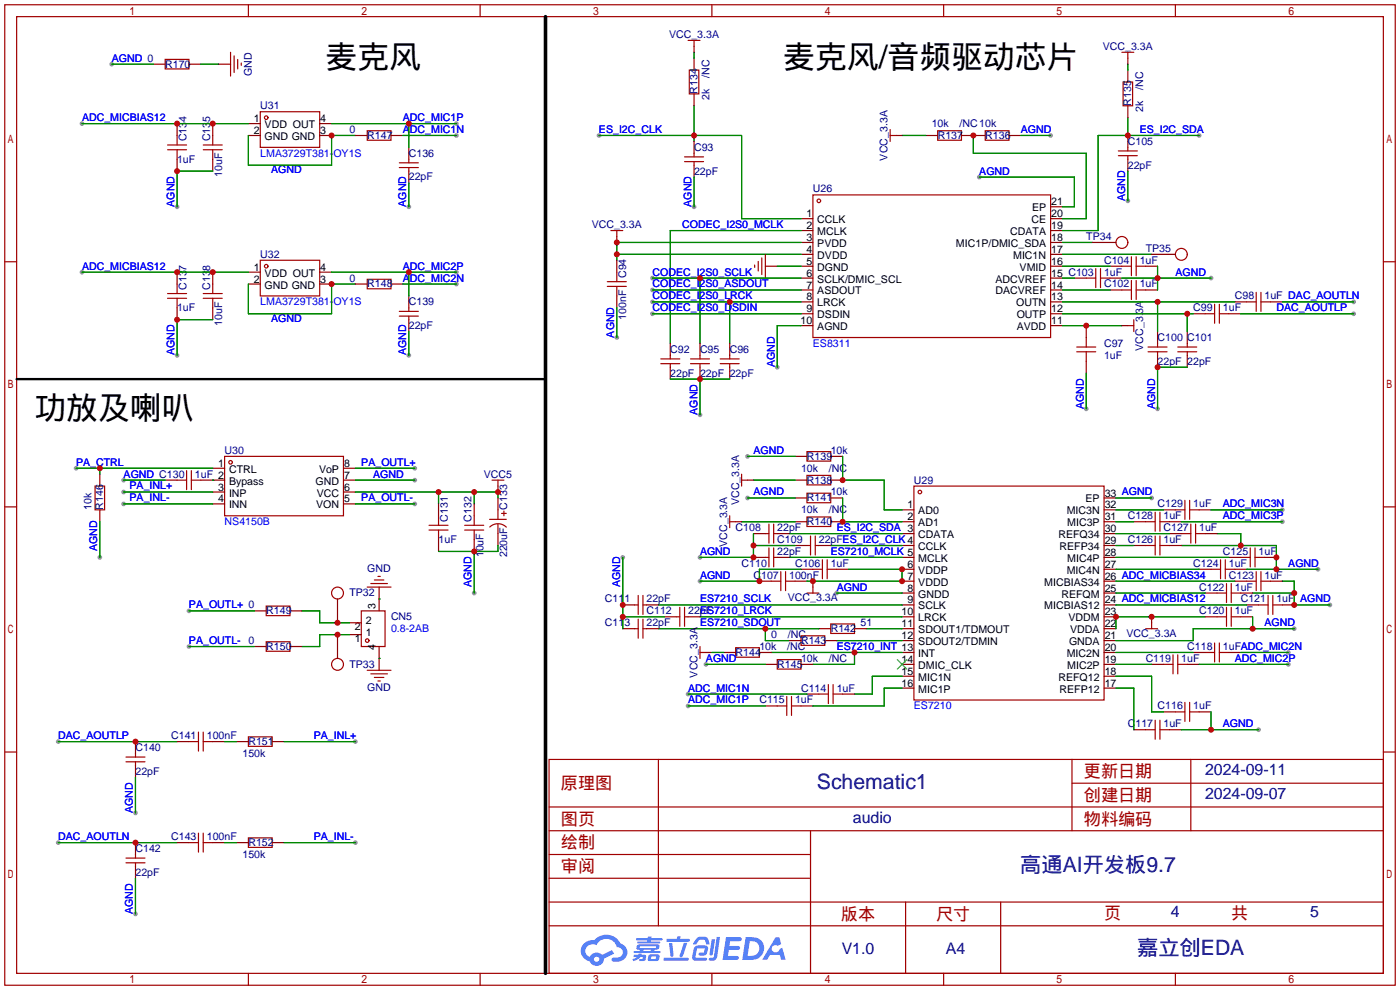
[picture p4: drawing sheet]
<svg xmlns="http://www.w3.org/2000/svg" width="299mm" height="212mm" viewBox="0 0 299 212" stroke-linecap="round" stroke-linejoin="round" font-family="sans-serif">
<g fill="#999">
<circle cx="128" cy="29" r=".51"/>
<circle cx="139.4" cy="59.4" r=".51"/>
<circle cx="139.4" cy="62" r=".51"/>
<circle cx="139.4" cy="64.5" r=".51"/>
<circle cx="139.4" cy="67.1" r=".51"/>
<circle cx="148.3" cy="44.2" r=".51"/>
<circle cx="131.8" cy="72.1" r=".51"/>
<circle cx="149.6" cy="88.6" r=".51"/>
<circle cx="166.1" cy="78.5" r=".51"/>
<circle cx="232.2" cy="87.4" r=".51"/>
<circle cx="289.3" cy="67.1" r=".51"/>
<circle cx="289.3" cy="64.5" r=".51"/>
<circle cx="247.4" cy="87.4" r=".51"/>
<circle cx="258.8" cy="59.4" r=".51"/>
<circle cx="256.3" cy="29" r=".51"/>
<circle cx="241" cy="42.9" r=".51"/>
<circle cx="209.3" cy="37.8" r=".51"/>
<circle cx="224.5" cy="29" r=".51"/>
<circle cx="159.8" cy="97.5" r=".51"/>
<circle cx="159.8" cy="106.4" r=".51"/>
<circle cx="178.8" cy="126.7" r=".51"/>
<circle cx="149.6" cy="119.1" r=".51"/>
<circle cx="149.6" cy="124.2" r=".51"/>
<circle cx="150.9" cy="142" r=".51"/>
<circle cx="133.1" cy="119.1" r=".51"/>
<circle cx="147.1" cy="148.3" r=".51"/>
<circle cx="147.1" cy="150.9" r=".51"/>
<circle cx="269" cy="156" r=".51"/>
<circle cx="275.3" cy="142" r=".51"/>
<circle cx="275.3" cy="139.4" r=".51"/>
<circle cx="276.6" cy="134.4" r=".51"/>
<circle cx="284.2" cy="129.3" r=".51"/>
<circle cx="281.7" cy="121.7" r=".51"/>
<circle cx="274.1" cy="109" r=".51"/>
<circle cx="274.1" cy="111.5" r=".51"/>
<circle cx="246.1" cy="106.4" r=".51"/>
<circle cx="16.3" cy="100.1" r=".51"/>
<circle cx="21.3" cy="119.1" r=".51"/>
<circle cx="26.4" cy="102.6" r=".51"/>
<circle cx="26.4" cy="105.2" r=".51"/>
<circle cx="26.4" cy="107.7" r=".51"/>
<circle cx="88.6" cy="102.6" r=".51"/>
<circle cx="17.5" cy="26.4" r=".51"/>
<circle cx="37.8" cy="44.2" r=".51"/>
<circle cx="97.5" cy="29" r=".51"/>
<circle cx="97.5" cy="26.4" r=".51"/>
<circle cx="87.4" cy="44.2" r=".51"/>
<circle cx="17.5" cy="58.2" r=".51"/>
<circle cx="37.8" cy="75.9" r=".51"/>
<circle cx="97.5" cy="60.7" r=".51"/>
<circle cx="97.5" cy="58.2" r=".51"/>
<circle cx="87.4" cy="75.9" r=".51"/>
<circle cx="88.6" cy="100.1" r=".51"/>
<circle cx="88.6" cy="107.7" r=".51"/>
<circle cx="40.4" cy="130.6" r=".51"/>
<circle cx="40.4" cy="138.2" r=".51"/>
<circle cx="12.4" cy="158.5" r=".51"/>
<circle cx="29" cy="173.7" r=".51"/>
<circle cx="75.9" cy="158.5" r=".51"/>
<circle cx="12.4" cy="180.1" r=".51"/>
<circle cx="29" cy="195.3" r=".51"/>
<circle cx="75.9" cy="180.1" r=".51"/>
<circle cx="101.3" cy="126.7" r=".51"/>
<circle cx="23.9" cy="13.7" r=".51"/>
</g>
<g fill="none" stroke="#a10000" stroke-width=".25">
<path d="M1 1h297.2v209.6h-297.2zM3.6 3.6h292.1v204.4h-292.1zM53.1 1v2.6M102.6 1v2.6M152.1 1v2.6M201.7 1v2.6M251.2 1v2.6M1 55.9h2.6M295.7 55.9h2.5M1 108.3h2.6M295.7 108.3h2.5M1 160.7h2.6"/>
<path d="M117.3 162.3h178.4v45.7h-178.4zM117.3 177.5h178.4M117.3 172.5h178.4M140.7 162.3v35.6M173.2 177.5v30.5M229.1 162.3v15.2M229.1 167.4h66.6M254.5 162.3v15.2M295.7 160.7h2.5M117.3 182.6h55.9M117.3 197.9h178.4M117.3 192.8h178.4"/>
<path d="M117.3 187.7h55.9M193.5 192.8v15.2M213.9 192.8v15.2M53.1 208v2.6M102.6 208v2.6M152.1 208v2.6M201.7 208v2.6M251.2 208v2.6"/>
</g>
<g fill="#5487ff">
<path d="M155.2 200.3h2.6a.48 .48 0 0 1 .7 .4 .48 .48 0 0 1-.6 .4h-1.8l-.2 1.1h1.9a.43 .43 0 0 1 .4 .4 .43 .43 0 0 1-.5 .4h-1.9l-.2 1.3h1.7a.45 .45 0 0 1 .5 .2 .45 .45 0 0 1-.1 .6h-3.3z"/>
<path d="M165.7 200.3h.9l.4 1.5-.8 .3a.84 .84 0 0 0-1.2 .3 .84 .84 0 0 0 .4 1.1 .84 .84 0 0 0 1.1-.4l.1-.2 .6-.3 .7 2.5h-1l-.2-1h-2.1l-.6 1h-1.1z"/>
<path d="M152.1 200.8h.7l-.5 3.1a.36 .36 0 0 1-.3 .3 .36 .36 0 0 1-.4-.3z"/>
<path d="M153.2 200.2h.7l-.6 4.3a1.13 1.13 0 0 1-1.8 .6l.2-.4h.7l.2-.2z"/>
<path d="M148.9 200.6l.6-.4h1a.77 .77 0 0 1 .9 .5l.3 1-.2 .2h-.5l-.3-.9-.2-.2-1 .1-.7 1-.6-.1-.1-.2z"/>
<path d="M148.4 202.4l.6-.3h1.7a.81 .81 0 0 1 .7 .5 .81 .81 0 0 1-.2 .8 .81 .81 0 0 1-.9 .8h-.7a.32 .32 0 0 1-.3-.3 .32 .32 0 0 1 .4-.3h.7l.2-.9-1.6 .1-.4 1.8 2.2 .1a.32 .32 0 0 1 .3 .4 .32 .32 0 0 1-.4 .2h-2.2l-.5-.3-.1-.5z"/>
<path d="M141.9 204.7h5a.33 .33 0 0 1 .3 .3 .33 .33 0 0 1-.3 .3h-4.9l-.2-.1z"/>
<path d="M146.1 201.5h.8l-.7 2a.98 .98 0 0 1-.7 1.1l-.3-.3z"/>
<path d="M143 201.6h.7l.3 2.5a.34 .34 0 0 1-.3 .4 .34 .34 0 0 1-.4-.3z"/>
<path d="M142.5 200.7h2.1l.3-.6h.6l-.1 .6h1.7a.32 .32 0 0 1 .4 .3 .32 .32 0 0 1-.4 .3h-4.5l-.2-.2z"/>
<path d="M135.5 204.1h.9l.1-.3h.6v.3h.8a.82 .82 0 0 1-.5 1.3h-.8v-.4l.7-.1 .1-.3a.68 .68 0 0 0-1 .4l-1.1 .4-.1-.4 .9-.5h-.7z"/>
<path d="M136 200.5h2.4l.1-.3h.7v.3h2.2l.2 .3-.2 .2h-2.3v.2h1.8l.2 .3-.2 .1h-4.5l-.1-.4h2l.1-.2h-2.3l-.1-.2z"/>
<path d="M159.4 200.3l-.8 4.9h1.7a2.5 2.5 0 0 0 3-2.5 2.5 2.5 0 0 0-3.1-2.4zM160.3 201.1a1.61 1.61 0 0 1 2 1.5 1.61 1.61 0 0 1-1.8 1.7h-.7z"/>
<path d="M136.2 202a.55 .55 0 0 0-.2 .8 .55 .55 0 0 0 .7 .2l.1 .3h-1.3v.3l5.4 .1 .3-.2-.2-.2h-1.2l.2-.3a.7 .7 0 0 0 .8-.3 .7 .7 0 0 0 0-.8l-4.2-.1zM136.8 202.3l3.3-.1 .1 .1-.2 .3h-3.2zM137.5 203h1.7l-.2 .3h-1.4z"/>
<path d="M138.6 204.2a1.05 1.05 0 0 0 0 1.2 2.91 2.91 0 0 0 2.2-.2 .98 .98 0 0 0 0-1.2h-1.6zM139.2 204.5l.9-.1 .1 .4-.2 .2-.8-.1z"/>
<path d="M124.9 201.6a2.23 2.23 0 0 0-.7 2.3 2.23 2.23 0 0 0 1.8 1.6 1.58 1.58 0 0 0 1.8 .9 1.58 1.58 0 0 0 1.3-1.5l2.2-1.1-.5-.7-2.1 1a1.65 1.65 0 0 0-2.7 .4 1.45 1.45 0 0 1-.8-1.9 1.45 1.45 0 0 1 2-.7l.3 .1a2.3 2.3 0 0 1 2.3-1.3 2.3 2.3 0 0 1 2 1.7 1.12 1.12 0 0 1 1.3 1 1.12 1.12 0 0 1-1.1 1.2h-.7a.45 .45 0 0 0-.6 .4 .45 .45 0 0 0 .5 .5 2.21 2.21 0 0 0 2.2-.5 2.21 2.21 0 0 0 .5-2.3 2.13 2.13 0 0 0-1.3-1.1 3.3 3.3 0 0 0-5.6-.7l-1.1 .1zM127 205a.57 .57 0 0 1 1.1 0 .57 .57 0 0 1-1.1 0z"/>
</g>
<g fill="none" stroke="#a10000" stroke-width=".25">
<path d="M35.3 12.7h5.1v2h-5.1zM49.3 11.2v5.1M50 11.9v3.6M50.8 12.7v2M51.6 13.5v.5M147.1 8.6h2.5M147.3 15h2.1v5.1h-2.1zM148.3 8.6v1.3M239.8 11.2h2.5M240 17.5h2.1v5.1h-2.1zM241 11.2v1.2M35.8 32h4.1"/>
<path d="M35.8 31h4.1M37.8 29v2M37.8 32v2M43.4 32h4.1M43.4 31h4.1M45.5 29v2M45.5 32v2M55.6 23.9h12.7v7.6h-12.7zM78.5 27.9h5.1v2.1h-5.1zM85.3 35.8h4.1M85.3 34.8h4.1M87.4 34v.8"/>
<path d="M87.4 35.8v.8M146.3 34.5h4.1M146.3 33.5h4.1M148.3 32.8v.7M148.3 34.5v.8M190.2 27.7v2.5M190.2 29h1.3M200.4 27.9h5.1v2.1h-5.1zM210.6 27.9h5v2.1h-5zM239 33.3h4.1M239 32.3h4.1M241 31.5v.8"/>
<path d="M241 33.3v.7M55.6 55.6h12.7v7.6h-12.7zM78.5 59.7h5.1v2h-5.1zM130.6 49.3h2.5M131.8 49.3v1.2M131.8 58.2v2M161.3 56.6v.6M162.1 55.9v2M162.8 55.1v3.6M163.6 54.4v5M173.7 41.7h50.8v30.4h-50.8zM232.2 59.4h2"/>
<path d="M234.2 57.4v4.1M235.2 59.4h2M235.2 57.4v4.1M239.8 56.9h2M241.8 54.9v4M241.8 59.9v4.1M242.8 54.9v4M242.8 59.9v4.1M242.8 56.9h2.1M35.8 63.8h4.1M35.8 62.7h4.1M37.8 60.7v2"/>
<path d="M37.8 63.8v2M43.4 63.8h4.1M43.4 62.7h4.1M45.5 60.7v2M45.5 63.8v2M85.3 67.6h4.1M85.3 66.5h4.1M87.4 65.8v.7M87.4 67.6v.7M129.8 61.2h4.1M129.8 60.2h4.1M131.8 61.2v2"/>
<path d="M141.2 77.7h4.1M141.2 76.7h4.1M143.3 75.9v.8M143.3 77.7v.8M147.6 77.7h4M147.6 76.7h4M149.6 75.9v.8M149.6 77.7v.8M153.9 77.7h4.1M153.9 76.7h4.1M156 75.9v.8M156 77.7v.8"/>
<path d="M230.1 74.2h4.1M230.1 75.2h4.1M232.2 72.1v2.1M232.2 75.2v2M239.8 62h2M241 69.6h1.3M242.3 68.3v2.6M242.8 62h2.1M245.4 74.2h4M245.4 75.2h4M247.4 73.4v.8M247.4 75.2v.7"/>
<path d="M251.7 74.2h4.1M251.7 75.2h4.1M253.7 73.4v.8M253.7 75.2v.7M257.6 67.1h2M259.6 65v4.1M260.6 67.1h2M260.6 65v4.1M266.4 64.5h2.1M268.5 62.5v4M269.5 64.5h2M269.5 62.5v4"/>
<path d="M48 97.5h25.4v12.7h-25.4zM172.5 96.5h5v2.1h-5zM20.3 103.9h2.1v5.1h-2.1zM37.8 102.6h2.1M39.9 100.6v4M40.9 102.6h2M40.9 100.6v4M91.7 113.3h4.1M91.7 112.3h4.1M93.7 110.2v2.1M93.7 113.3v2M99.3 113.3h4.1"/>
<path d="M99.3 112.3h4.1M101.3 110.2v2.1M101.3 113.3v2M104.6 111h3.6M104.7 112.6a2.54 2.54 0 0 1 3.5 .1M105.2 102.6h2.5M106.4 102.6v1.3M106.4 109v2M106.4 112v2M107.2 109.7h1M107.7 109.2v1M156 110.2v2.6"/>
<path d="M156 111.5h1.2M158.5 101.3v2.6M158.5 102.6h1.3M163.6 114h.7M163.6 119.1h.7M164.3 112v4.1M164.3 117.1v4.1M165.4 112v4.1M165.4 117.1v4.1M165.4 114h.7M165.4 119.1h.7M172.5 101.6h5v2h-5z"/>
<path d="M172.5 110.5h5v2h-5zM172.5 105.4h5v2h-5zM172.5 116.6h.7M173.2 114.6v4M174.2 114.6v4M174.2 116.6h.8M175.8 119.6v4.1M176.8 119.6v4.1M195.3 103.9h40.7v45.7h-40.7zM244.9 111.5h2M244.9 116.6h2M246.9 109.5v4"/>
<path d="M246.9 114.6v4M247.9 111.5h2M247.9 116.6h2M247.9 109.5v4M247.9 114.6v4M251.2 109h2M252.5 114h2M253.2 106.9v4.1M254.3 106.9v4.1M254.3 109h2M254.5 112v4.1M255.5 114h2.1"/>
<path d="M255.5 112v4.1M260.9 119.6v4.1M261.9 119.6v4.1M265.2 119.1h2M267.2 117.1v4.1M268.2 119.1h2.1M268.2 117.1v4.1M56.9 129.5h5.1v2.1h-5.1zM56.9 137.2h5.1v2h-5.1zM77.2 130.6h5.1v7.6h-5.1zM78.5 125.5h5.1M79.2 124.7h3.6"/>
<path d="M80 124h2M80.8 123.2h.5M135.6 129.3h.8M135.6 134.4h.8M136.4 127.3v4M136.4 132.3v4.1M137.4 127.3v4M137.4 132.3v4.1M137.4 129.3h.8M137.4 134.4h.8M144.5 131.8h.8M145.3 129.8v4.1"/>
<path d="M146.3 129.8v4.1M146.3 131.8h.8M149.6 138.2v2.5M149.6 139.4h1.3M157.2 138.4h5.1v2.1h-5.1zM164.8 124.2h2.1M166.9 122.2v4M167.9 124.2h2M167.9 122.2v4M171.2 135.9h5.1v2h-5.1zM172.5 126.7h2.5M173.7 121.7h2.1"/>
<path d="M173.7 125.5v1.2M176.8 121.7h2M177.5 133.4h5.1v2h-5.1zM244.9 134.4h2.5M246.1 133.1v1.3M250.7 140v4M251.7 140v4M257.6 139.4h2M258.8 121.7h2.1M259.6 137.4v4.1M260.1 126.7h2M260.1 131.8h2"/>
<path d="M260.6 137.4v4.1M260.6 139.4h2M261.9 121.7h2M262.1 124.7v4.1M262.1 129.8v4.1M263.1 126.7h2.1M263.1 131.8h2.1M263.1 124.7v4.1M263.1 129.8v4.1M266.4 124.2h2.1M268.5 122.2v4M269 129.3h2"/>
<path d="M269.5 122.2v4M269.5 124.2h2M271 127.3v4M272 129.3h2.1M272 127.3v4M40.4 158.5h2M42.4 156.5v4M43.4 156.5v4M43.4 158.5h2.1M53.1 157.5h5.1v2h-5.1zM78.5 143.3h5.1M79.2 144h3.6"/>
<path d="M80 144.8h2M80.8 145.5h.5M166.1 141h5.1v2h-5.1zM166.1 150.9h2M168.1 148.8v4.1M169.2 150.9h2M169.2 148.8v4.1M175 148.3h2M177 146.3v4.1M178.1 148.3h2M178.1 146.3v4.1M244.9 156h2"/>
<path d="M246.9 153.9v4.1M247.9 156h2M247.9 153.9v4.1M248.7 142h2M251.2 152.1h2M251.7 142h2M253.2 150.1v4.1M254.3 152.1h2M254.3 150.1v4.1M26.9 162.8h4.1M26.9 161.8h4.1M29 161v.8"/>
<path d="M29 162.8v.8M42.4 178.1v4M43.4 178.1v4M53.1 179.1h5.1v2h-5.1zM26.9 184.4h4.1M26.9 183.4h4.1M29 182.6v.8M29 184.4v.8M40.4 180.1h2M43.4 180.1h2.1"/>
<circle cx="56.9" cy="25.1" r=".38"/>
<circle cx="56.9" cy="56.9" r=".38"/>
<circle cx="175" cy="42.9" r=".38"/>
<circle cx="239.8" cy="51.8" r="1.27"/>
<circle cx="252.5" cy="54.4" r="1.27"/>
<circle cx="49.3" cy="98.8" r=".38"/>
<circle cx="196.6" cy="105.2" r=".38"/>
<circle cx="72.1" cy="126.7" r="1.27"/>
<circle cx="78.5" cy="136.9" r=".38"/>
<circle cx="72.1" cy="142" r="1.27"/>
</g>
<g fill="none" stroke="#870000" stroke-width=".25">
<path d="M32.8 13.7h2.5M40.4 13.7h2.5M46.7 13.7h2.6M148.3 9.9v1.3M148.3 12.4v2.6M241 12.4v1.3M241 15v2.5M37.8 26.4v2.6M37.8 34v2.6M45.5 26.4v2.6M45.5 34v2.6M53.1 29h2.5"/>
<path d="M53.1 26.4h2.5M68.3 29h2.6M68.3 26.4h2.6M75.9 29h2.6M83.6 29h2.5M87.4 31.5v2.5M87.4 36.6v2.5M148.3 20.1v2.5M148.3 30.2v2.6M148.3 35.3v2.5M191.5 29h1.3M197.9 29h2.5"/>
<path d="M205.5 29h5.1M215.6 29h2.6M241 22.6v2.5M241 29v2.5M241 34v2.6M37.8 58.2v2.5M45.5 58.2v2.5M53.1 58.2h2.5M68.3 58.2h2.6M131.8 50.5v1.3M131.8 55.6v2.6M163.6 56.9h2.5"/>
<path d="M171.2 46.7h2.5M171.2 49.3h2.5M171.2 51.8h2.5M171.2 54.4h2.5M171.2 56.9h2.5M171.2 59.4h2.5M224.5 46.7h2.6M224.5 49.3h2.6M224.5 51.8h2.6M224.5 54.4h2.6M224.5 56.9h2.6M224.5 59.4h2.6"/>
<path d="M224.5 44.2h2.6M229.6 59.4h2.6M233.4 51.8h5.1M237.2 56.9h2.6M237.2 59.4h2.6M244.9 56.9h2.5M246.1 54.4h5.1M37.8 65.8v2.5M45.5 65.8v2.5M53.1 60.7h2.5M68.3 60.7h2.6M75.9 60.7h2.6"/>
<path d="M83.6 60.7h2.5M87.4 63.2v2.6M87.4 68.3v2.6M131.8 63.2v2.6M143.3 73.4v2.5M143.3 78.5v2.5M149.6 73.4v2.5M149.6 78.5v2.5M156 73.4v2.5M156 78.5v2.5M171.2 62h2.5M171.2 64.5h2.5"/>
<path d="M171.2 67.1h2.5M171.2 69.6h2.5M224.5 62h2.6M224.5 64.5h2.6M224.5 67.1h2.6M224.5 69.6h2.6M232.2 69.6v2.5M232.2 77.2v2.6M237.2 62h2.6M239.8 69.6h1.2M244.9 62h2.5M247.4 70.9v2.5"/>
<path d="M247.4 75.9v2.6M253.7 70.9v2.5M253.7 75.9v2.6M255 67.1h2.6M262.6 67.1h2.6M263.9 64.5h2.5M271.5 64.5h2.6M169.9 97.5h2.6M177.5 97.5h2.6M21.3 101.3v2.6M21.3 109v2.5M35.3 102.6h2.5"/>
<path d="M42.9 102.6h5.1M45.5 100.1h2.5M45.5 105.2h2.5M45.5 107.7h2.5M73.4 102.6h2.5M73.4 100.1h2.5M73.4 105.2h2.5M73.4 107.7h2.5M93.7 107.7v2.5M93.7 115.3v2.6M101.3 107.7v2.5M101.3 115.3v2.6"/>
<path d="M106.4 103.9v1.3M106.4 106.4v2.6M106.4 114v2.6M157.2 111.5h1.3M159.8 102.6h1.2M161 114h2.6M161 119.1h2.6M166.1 114h2.6M166.1 119.1h2.6M169.9 111.5h2.6M169.9 116.6h2.6M169.9 106.4h2.6"/>
<path d="M169.9 102.6h2.6M175 116.6h2.5M177.5 111.5h2.6M177.5 106.4h2.6M177.5 102.6h2.6M192.8 109h2.5M192.8 111.5h2.5M192.8 114h2.5M192.8 116.6h2.5M192.8 119.1h2.5M236 109h2.5M236 111.5h2.5"/>
<path d="M236 114h2.5M236 116.6h2.5M236 119.1h2.5M236 106.4h2.5M242.3 111.5h2.6M242.3 116.6h2.6M248.7 109h2.5M249.9 111.5h2.6M249.9 114h2.6M249.9 116.6h2.6M256.3 109h2.5M257.6 114h2.5"/>
<path d="M262.6 119.1h2.6M270.3 119.1h2.5M54.4 130.6h2.5M54.4 138.2h2.5M62 130.6h2.5M62 138.2h2.5M72.1 128v5.1M72.1 135.6v5.1M74.7 135.6h2.5M74.7 133.1h2.5M81 125.5v5.1M81 138.2v5.1"/>
<path d="M133.1 129.3h2.5M133.1 134.4h2.5M138.2 129.3h2.5M138.2 134.4h2.5M142 131.8h2.5M147.1 131.8h2.5M150.9 139.4h1.2M154.7 139.4h2.5M162.3 124.2h2.5M162.3 139.4h2.5M168.7 136.9h2.5M169.9 124.2h2.6"/>
<path d="M171.2 121.7h2.5M173.7 124.2v1.3M175 134.4h2.5M176.3 136.9h2.5M178.8 121.7h2.6M182.6 134.4h2.6M192.8 121.7h2.5M192.8 124.2h2.5M192.8 126.7h2.5M192.8 129.3h2.5M192.8 131.8h2.5M192.8 134.4h2.5"/>
<path d="M192.8 136.9h2.5M192.8 139.4h2.5M236 121.7h2.5M236 124.2h2.5M236 126.7h2.5M236 129.3h2.5M236 131.8h2.5M236 134.4h2.5M236 136.9h2.5M236 139.4h2.5M246.1 131.8v1.3M255 139.4h2.6"/>
<path d="M256.3 121.7h2.5M257.6 126.7h2.5M257.6 131.8h2.5M262.6 139.4h2.6M263.9 121.7h2.5M263.9 124.2h2.5M265.2 126.7h2.5M265.2 131.8h2.5M266.4 129.3h2.6M271.5 124.2h2.6M274.1 129.3h2.5M29 158.5v2.5"/>
<path d="M37.8 158.5h2.6M45.5 158.5h2.5M50.5 158.5h2.6M58.2 158.5h2.5M163.6 142h2.5M163.6 150.9h2.5M171.2 142h2.5M171.2 150.9h2.5M172.5 148.3h2.5M180.1 148.3h2.5M192.8 142h2.5M192.8 144.5h2.5"/>
<path d="M192.8 147.1h2.5M236 142h2.5M236 144.5h2.5M236 147.1h2.5M242.3 156h2.6M246.1 142h2.6M248.7 152.1h2.5M249.9 156h2.6M253.7 142h2.6M256.3 152.1h2.5M29 163.6v2.5M29 180.1v2.5"/>
<path d="M29 185.2v2.5M37.8 180.1h2.6M45.5 180.1h2.5M50.5 180.1h2.6M58.2 180.1h2.5"/>
</g>
<g fill="none" stroke="#008700" stroke-width=".25">
<path d="M23.9 13.7h8.9M42.9 13.7h3.8M148.3 11.2v1.2M241 13.7v1.3M17.5 26.4h35.6M45.5 36.6h-7.7v7.6M53.1 29v6.3h17.8v-6.3h5M70.9 26.4h26.6M86.1 29h11.4M87.4 26.4v5.1M87.4 39.1v5.1M128 29h30.5v17.7h12.7"/>
<path d="M148.3 22.6v7.6M148.3 37.8v6.4M192.8 29h5.1M208 29v3.8h24.2v13.9h-5.1M209.3 37.8h20.3v6.4h-2.5M218.2 29h6.3M241 25.1v3.9M241 36.6v6.3M256.3 29h-21.6v20.3h-7.6M17.5 58.2h35.6M70.9 58.2h26.6M87.4 58.2v5"/>
<path d="M131.8 54.4h39.4M139.4 59.4h31.8M149.6 59.4v14M166.1 56.9h5.1M171.2 49.3h-27.9v24.1M171.2 51.8h-39.4v3.8M227.1 54.4h19M227.1 51.8h6.3M227.1 56.9h10.1M227.1 59.4h2.5M239.8 59.4h19M247.4 56.9v5.1"/>
<path d="M45.5 68.3h-7.7v7.6M53.1 60.7v6.4h17.8v-6.4h5M86.1 60.7h11.4M87.4 70.9v5M131.8 65.8v6.3M139.4 62h31.8M139.4 64.5h31.8M139.4 67.1h31.8M156 64.5v8.9M171.2 69.6h-5.1v8.9M227.1 62h10.1M227.1 64.5h36.8"/>
<path d="M227.1 67.1h27.9M227.1 69.6h12.7M232.2 79.8v7.6M247.4 64.5v6.4M253.7 78.5h-6.3v8.9M253.7 67.1v3.8M265.2 67.1h24.1M274.1 64.5h15.2M143.3 81h12.7M149.6 81v7.6M159.8 97.5h10.1M180.1 97.5v5.1h8.9v6.4h3.8"/>
<path d="M16.3 100.1h29.2M21.3 100.1v1.2M21.3 111.5v7.6M26.4 102.6h8.9M26.4 105.2h19.1M26.4 107.7h19.1M45.5 102.6h.1M75.9 102.6h12.7M75.9 100.1h12.7M75.9 105.2h30.5v1.2M75.9 107.7h12.7M93.7 105.2v2.5"/>
<path d="M101.3 105.2v2.5M101.3 117.9v8.8M106.4 116.6v1.3h-12.7M133.1 119.1v15.3M158.5 111.5h11.4M159.8 106.4h10.1M161 102.6h8.9M161 116.6h8.9M161 114v5.1h-11.4M168.7 114h24.1M168.7 119.1h24.1M177.5 116.6h15.3"/>
<path d="M180.1 106.4v5.1h12.7M238.5 111.5h3.8M238.5 109h10.2M238.5 106.4h7.6M238.5 114h11.4M238.5 116.6h3.8M238.5 119.1h24.1M252.5 111.5h21.6M252.5 116.6h20.3v5.1M258.8 109h15.3M260.1 114h5.1v2.6M40.4 130.6h14"/>
<path d="M40.4 138.2h14M64.5 130.6h3.8v2.5h6.4M74.7 135.6h-6.4v2.6h-3.8M81 128h.1M133.1 131.8h8.9M140.7 129.3h52.1M140.7 134.4h34.3M149.6 131.8h43.2M152.1 139.4h2.6M163.6 134.4v2.5h5.1M164.8 139.4h28M171.2 121.7h-8.9v2.5h-12.7"/>
<path d="M178.8 126.7h14M178.8 136.9h14M181.4 121.7h11.4v2.5h-20.3M182.6 139.4v2.6h-8.9M185.2 134.4h7.6M238.5 121.7h17.8M238.5 124.2h25.4M238.5 126.7h19.1M238.5 129.3h27.9M238.5 139.4h16.5M257.6 131.8h-19.1v2.6M265.2 139.4h10.1"/>
<path d="M266.4 121.7h15.3M267.7 126.7h8.9M267.7 131.8v2.6M274.1 124.2h2.5v5.1h7.6M276.6 134.4h-21.6v2.5h-16.5M12.4 158.5h25.4M48 158.5h2.5M60.7 158.5h15.2M81 140.7h.1M147.1 148.3h25.4M147.1 150.9h16.5M150.9 142h12.7"/>
<path d="M192.8 147.1h-3.8v3.8h-15.3M192.8 144.5h-6.4v3.8h-3.8M238.5 142h7.6M238.5 144.5h7.6v7.6h2.6M238.5 147.1h3.8v8.9M252.5 156h16.5M256.3 142h19M258.8 152.1v3.9M29 166.1v7.6M12.4 180.1h25.4M29 187.7v7.6M48 180.1h2.5"/>
<path d="M60.7 180.1h15.2"/>
</g>
<path d="M191.8 141l2 2M193.8 141l-2 2" fill="none" stroke="#3c3" stroke-width=".25"/>
<path d="M116.6 3.6v204.4" fill="none" stroke="#000" stroke-width=".76"/>
<path d="M3.6 81h113" fill="none" stroke="#000" stroke-width=".51"/>
<g fill="#c00">
<circle cx="148.3" cy="29" r=".63"/>
<circle cx="131.8" cy="51.8" r=".63"/>
<circle cx="131.8" cy="54.4" r=".63"/>
<circle cx="149.6" cy="59.4" r=".63"/>
<circle cx="156" cy="64.5" r=".63"/>
<circle cx="149.6" cy="81" r=".63"/>
<circle cx="232.2" cy="69.6" r=".63"/>
<circle cx="247.4" cy="78.5" r=".63"/>
<circle cx="247.4" cy="59.4" r=".63"/>
<circle cx="253.7" cy="67.1" r=".63"/>
<circle cx="247.4" cy="64.5" r=".63"/>
<circle cx="241" cy="29" r=".63"/>
<circle cx="208" cy="29" r=".63"/>
<circle cx="180.1" cy="111.5" r=".63"/>
<circle cx="180.1" cy="102.6" r=".63"/>
<circle cx="192.8" cy="121.7" r=".63"/>
<circle cx="192.8" cy="124.2" r=".63"/>
<circle cx="173.7" cy="124.2" r=".63"/>
<circle cx="161" cy="119.1" r=".63"/>
<circle cx="161" cy="116.6" r=".63"/>
<circle cx="162.3" cy="124.2" r=".63"/>
<circle cx="163.6" cy="134.4" r=".63"/>
<circle cx="182.6" cy="139.4" r=".63"/>
<circle cx="133.1" cy="129.3" r=".63"/>
<circle cx="133.1" cy="131.8" r=".63"/>
<circle cx="258.8" cy="156" r=".63"/>
<circle cx="238.5" cy="131.8" r=".63"/>
<circle cx="246.1" cy="131.8" r=".63"/>
<circle cx="267.7" cy="134.4" r=".63"/>
<circle cx="276.6" cy="129.3" r=".63"/>
<circle cx="276.6" cy="126.7" r=".63"/>
<circle cx="272.8" cy="121.7" r=".63"/>
<circle cx="272.8" cy="119.1" r=".63"/>
<circle cx="265.2" cy="116.6" r=".63"/>
<circle cx="21.3" cy="100.1" r=".63"/>
<circle cx="93.7" cy="105.2" r=".63"/>
<circle cx="101.3" cy="105.2" r=".63"/>
<circle cx="106.4" cy="105.2" r=".63"/>
<circle cx="37.8" cy="26.4" r=".63"/>
<circle cx="45.5" cy="26.4" r=".63"/>
<circle cx="37.8" cy="36.6" r=".63"/>
<circle cx="70.9" cy="29" r=".63"/>
<circle cx="87.4" cy="26.4" r=".63"/>
<circle cx="37.8" cy="58.2" r=".63"/>
<circle cx="45.5" cy="58.2" r=".63"/>
<circle cx="37.8" cy="68.3" r=".63"/>
<circle cx="70.9" cy="60.7" r=".63"/>
<circle cx="87.4" cy="58.2" r=".63"/>
<circle cx="72.1" cy="133.1" r=".63"/>
<circle cx="72.1" cy="135.6" r=".63"/>
<circle cx="29" cy="158.5" r=".63"/>
<circle cx="29" cy="180.1" r=".63"/>
<circle cx="101.3" cy="117.9" r=".63"/>
</g>
<g font-size="6.8">
<text x="69.6" y="14.6">麦克风</text>
<text x="167.4" y="14.6">麦克风/音频驱动芯片</text>
<text x="7.4" y="89.6">功放及喇叭</text>
</g>
<g font-size="4.5" fill="#000080">
<text x="174.6" y="168.6">Schematic1</text>
<text x="218.1" y="186.3">高通AI开发板9.7</text>
<text x="243" y="204.1">嘉立创EDA</text>
</g>
<g font-size="3.7" fill="#a00000">
<text x="231.6" y="166.1">更新日期</text>
<text x="119.9" y="168.6">原理图</text>
<text x="231.6" y="171.2">创建日期</text>
<text x="119.9" y="176.3">图页</text>
<text x="231.6" y="176.3">物料编码</text>
<text x="119.9" y="181.3">绘制</text>
<text x="119.9" y="186.4">审阅</text>
<text x="179.7" y="196.6">版本</text>
<text x="200" y="196.6">尺寸</text>
<text x="236" y="196.3">页</text>
<text x="263.1" y="196.3">共</text>
</g>
<g font-size="3.4" fill="#000080">
<text x="257.6" y="165.7">2024-09-11</text>
<text x="257.6" y="170.8">2024-09-07</text>
<text x="182.3" y="175.9">audio</text>
<text x="250.3" y="196">4</text>
<text x="280" y="196">5</text>
<text x="179.9" y="203.8">V1.0</text>
<text x="202.1" y="203.8">A4</text>
</g>
<g font-size="2.3" fill="#000080">
<text x="143" y="8.1">VCC_3.3A</text>
<text x="235.7" y="10.6">VCC_3.3A</text>
<text x="35.3" y="14.4">R170</text>
<text x="53.8" y="16.2" transform="rotate(-90 53.8 16.2)">GND</text>
<text x="151.6" y="16.7" transform="rotate(-90 151.6 16.7)">/NC</text>
<text x="55.6" y="23.3">U31</text>
<text x="149.1" y="20.1" transform="rotate(-90 149.1 20.1)">R134</text>
<text x="151.6" y="21.3" transform="rotate(-90 151.6 21.3)">2k</text>
<text x="241.8" y="22.6" transform="rotate(-90 241.8 22.6)">R135</text>
<text x="244.3" y="23.9" transform="rotate(-90 244.3 23.9)">2k</text>
<text x="244.3" y="19.2" transform="rotate(-90 244.3 19.2)">/NC</text>
<text x="74.7" y="28.4">0</text>
<text x="78.5" y="29.7">R147</text>
<text x="199.1" y="27.1">10k</text>
<text x="200.4" y="29.7">R137</text>
<text x="205.1" y="27.1">/NC10k</text>
<text x="210.6" y="29.7">R136</text>
<text x="37.8" y="34.8">1uF</text>
<text x="39.8" y="30.2" transform="rotate(-90 39.8 30.2)">C134</text>
<text x="44.9" y="30.2" transform="rotate(-90 44.9 30.2)">C135</text>
<text x="87.4" y="33.5">C136</text>
<text x="148.3" y="32.2">C93</text>
<text x="189.7" y="34.3" transform="rotate(-90 189.7 34.3)">VCC_3.3A</text>
<text x="241" y="31">C105</text>
<text x="47.5" y="37.8" transform="rotate(-90 47.5 37.8)">10uF</text>
<text x="87.4" y="38.6">22pF</text>
<text x="148.3" y="37.3">22pF</text>
<text x="173.7" y="41.1">U26</text>
<text x="241" y="36">22pF</text>
<text x="126.5" y="48.7">VCC_3.3A</text>
<text x="232.2" y="51.3">TP34</text>
<text x="244.9" y="53.8">TP35</text>
<text x="55.6" y="55.1">U32</text>
<text x="133.8" y="59.4" transform="rotate(-90 133.8 59.4)">C94</text>
<text x="236" y="58.9">1uF</text>
<text x="236" y="56.4">C104</text>
<text x="243.6" y="56.4">1uF</text>
<text x="39.8" y="62" transform="rotate(-90 39.8 62)">C137</text>
<text x="44.9" y="62" transform="rotate(-90 44.9 62)">C138</text>
<text x="74.7" y="60.2">0</text>
<text x="78.5" y="61.4">R148</text>
<text x="87.4" y="65.2">C139</text>
<text x="236" y="61.4">C102</text>
<text x="243.6" y="61.4">1uF</text>
<text x="263.9" y="64">C98</text>
<text x="270.3" y="64">1uF DAC_AOUTLN</text>
<text x="37.8" y="66.5">1uF</text>
<text x="47.5" y="69.6" transform="rotate(-90 47.5 69.6)">10uF</text>
<text x="87.4" y="70.3">22pF</text>
<text x="133.8" y="68.3" transform="rotate(-90 133.8 68.3)">100nF</text>
<text x="255" y="66.5">C99</text>
<text x="261.4" y="66.5">1uF</text>
<text x="143.3" y="75.4">C92</text>
<text x="149.6" y="75.4">C95</text>
<text x="156" y="75.4">C96</text>
<text x="236" y="74.1">C97</text>
<text x="236" y="76.7">1uF</text>
<text x="244.3" y="75" transform="rotate(-90 244.3 75)">VCC_3.3A</text>
<text x="247.4" y="72.9">C100</text>
<text x="247.4" y="77.9">22pF</text>
<text x="253.7" y="72.9">C101</text>
<text x="253.7" y="77.9">22pF</text>
<text x="143.3" y="80.5">22pF</text>
<text x="149.6" y="80.5">22pF</text>
<text x="156" y="80.5">22pF</text>
<text x="48" y="97">U30</text>
<text x="171.2" y="100.8">10k</text>
<text x="172.5" y="98.3">R139</text>
<text x="177.1" y="100.8">/NC</text>
<text x="177.5" y="97">10k</text>
<text x="41.7" y="102.1">1uF 2</text>
<text x="103.4" y="102.1">VCC5</text>
<text x="158" y="108" transform="rotate(-90 158 108)">VCC_3.3A</text>
<text x="172.5" y="103.3">R138</text>
<text x="172.5" y="107.2">R141</text>
<text x="177.5" y="105.9">10k</text>
<text x="195.3" y="103.3">U29</text>
<text x="19.5" y="109" transform="rotate(-90 19.5 109)">10k</text>
<text x="22.1" y="109" transform="rotate(-90 22.1 109)">R146</text>
<text x="95.7" y="111.5" transform="rotate(-90 95.7 111.5)">C131</text>
<text x="100.8" y="111.5" transform="rotate(-90 100.8 111.5)">C132</text>
<text x="108.4" y="109" transform="rotate(-90 108.4 109)">C133</text>
<text x="157.2" y="113.5">C108</text>
<text x="166.1" y="113.5">22pF</text>
<text x="171.2" y="109.7">10k</text>
<text x="172.5" y="112.2">R140</text>
<text x="177.1" y="109.7">/NC</text>
<text x="241" y="111">C128</text>
<text x="247.4" y="108.4">C129</text>
<text x="248.7" y="113.5">C127</text>
<text x="248.7" y="111">1uF</text>
<text x="255" y="108.4">1uF</text>
<text x="256.3" y="113.5">1uF</text>
<text x="93.7" y="116">1uF</text>
<text x="103.3" y="119.1" transform="rotate(-90 103.3 119.1)">10uF</text>
<text x="108.4" y="119.1" transform="rotate(-90 108.4 119.1)">220uF</text>
<text x="155.4" y="116.9" transform="rotate(-90 155.4 116.9)">VCC_3.3A</text>
<text x="166.1" y="116">C109</text>
<text x="166.1" y="118.6">22pF</text>
<text x="175" y="116">22pFES_I2C_CLK4</text>
<text x="241" y="116">C126</text>
<text x="248.7" y="116">1uF</text>
<text x="261.4" y="118.6">C125</text>
<text x="269" y="118.6">1uF</text>
<text x="78.5" y="122.3">GND</text>
<text x="158.5" y="121.1">C110</text>
<text x="161" y="123.7">C107</text>
<text x="168.7" y="123.7">100nF</text>
<text x="169.9" y="121.1">C106</text>
<text x="177.5" y="121.1">1uF</text>
<text x="255" y="121.1">C124</text>
<text x="262.6" y="123.7">C123</text>
<text x="262.6" y="121.1">1uF</text>
<text x="270.3" y="123.7">1uF</text>
<text x="56.9" y="131.3">R149</text>
<text x="74.7" y="127.5">TP32</text>
<text x="129.3" y="128.7">C111</text>
<text x="138.2" y="128.7">22pF</text>
<text x="138.2" y="131.3">C112</text>
<text x="147.1" y="131.3">22pF</text>
<text x="168.4" y="128.5">VCC_3.3A</text>
<text x="256.3" y="131.3">C120</text>
<text x="256.3" y="126.2">C122</text>
<text x="263.9" y="131.3">1uF</text>
<text x="263.9" y="126.2">1uF</text>
<text x="265.2" y="128.7">C121</text>
<text x="272.8" y="128.7">1uF</text>
<text x="53.1" y="137.6">0</text>
<text x="83.6" y="132.6">CN5</text>
<text x="129.3" y="133.8">C113</text>
<text x="138.2" y="133.8">22pF</text>
<text x="164.8" y="136.4">0</text>
<text x="168.4" y="136.4">/NC</text>
<text x="171.2" y="137.6">R143</text>
<text x="177.5" y="135.1">R142</text>
<text x="183.9" y="133.8">51</text>
<text x="240.8" y="136.1">VCC_3.3A</text>
<text x="56.9" y="138.9">R150</text>
<text x="74.7" y="142.7">TP33</text>
<text x="157.2" y="140.2">R144</text>
<text x="162.3" y="138.9">10k</text>
<text x="166.1" y="142.7">R145</text>
<text x="168.2" y="138.9">/NC</text>
<text x="171.2" y="141.4">10k</text>
<text x="177.1" y="141.4">/NC</text>
<text x="244.9" y="141.4">C119</text>
<text x="252.5" y="141.4">1uF</text>
<text x="253.7" y="138.9">C118</text>
<text x="261.4" y="138.9">1uFADC_MIC2N</text>
<text x="78.5" y="147.7">GND</text>
<text x="149.1" y="144.8" transform="rotate(-90 149.1 144.8)">VCC_3.3A</text>
<text x="171.2" y="147.8">C114</text>
<text x="178.8" y="147.8">1uF</text>
<text x="162.3" y="150.3">C115</text>
<text x="169.9" y="150.3">1uF</text>
<text x="241" y="155.4">C117</text>
<text x="247.4" y="151.6">C116</text>
<text x="248.7" y="155.4">1uF</text>
<text x="255" y="151.6">1uF</text>
<text x="29" y="160.5">C140</text>
<text x="36.6" y="158">C141</text>
<text x="44.2" y="158">100nF</text>
<text x="51.8" y="161.8">150k</text>
<text x="53.1" y="159.2">R151</text>
<text x="29" y="165.6">22pF</text>
<text x="36.6" y="179.5">C143</text>
<text x="44.2" y="179.5">100nF</text>
<text x="29" y="182.1">C142</text>
<text x="51.8" y="183.4">150k</text>
<text x="53.1" y="180.8">R152</text>
<text x="29" y="187.2">22pF</text>
</g>
<g font-size="2.3" fill="#00f">
<text x="23.9" y="13.2">AGND 0</text>
<text x="17.5" y="25.9">ADC_MICBIAS12</text>
<text x="86.1" y="28.4">ADC_MIC1N</text>
<text x="86.1" y="25.9">ADC_MIC1P</text>
<text x="128" y="28.4">ES_I2C_CLK</text>
<text x="218.2" y="28.4">AGND</text>
<text x="243.6" y="28.4">ES_I2C_SDA</text>
<text x="55.6" y="33.5">LMA3729T381-OY1S</text>
<text x="58" y="37">AGND</text>
<text x="209.3" y="37.3">AGND</text>
<text x="37.3" y="44.2" transform="rotate(-90 37.3 44.2)">AGND</text>
<text x="86.8" y="44.2" transform="rotate(-90 86.8 44.2)">AGND</text>
<text x="147.8" y="44.2" transform="rotate(-90 147.8 44.2)">AGND</text>
<text x="240.5" y="42.9" transform="rotate(-90 240.5 42.9)">AGND</text>
<text x="145.8" y="48.7">CODEC_I2S0_MCLK</text>
<text x="17.5" y="57.6">ADC_MICBIAS12</text>
<text x="86.1" y="57.6">ADC_MIC2P</text>
<text x="139.4" y="58.9">CODEC_I2S0_SCLK</text>
<text x="251.2" y="58.9">AGND</text>
<text x="55.6" y="65.2">LMA3729T381-OY1S</text>
<text x="86.1" y="60.2">ADC_MIC2N</text>
<text x="139.4" y="61.4">CODEC_I2S0_ASDOUT</text>
<text x="139.4" y="64">CODEC_I2S0_LRCK</text>
<text x="58" y="68.8">AGND</text>
<text x="139.4" y="66.5">CODEC_I2S0_DSDIN</text>
<text x="272.8" y="66.5">DAC_AOUTLP</text>
<text x="37.3" y="75.9" transform="rotate(-90 37.3 75.9)">AGND</text>
<text x="86.8" y="75.9" transform="rotate(-90 86.8 75.9)">AGND</text>
<text x="131.3" y="72.1" transform="rotate(-90 131.3 72.1)">AGND</text>
<text x="173.7" y="74.1">ES8311</text>
<text x="165.6" y="78.5" transform="rotate(-90 165.6 78.5)">AGND</text>
<text x="149.1" y="88.6" transform="rotate(-90 149.1 88.6)">AGND</text>
<text x="231.6" y="87.4" transform="rotate(-90 231.6 87.4)">AGND</text>
<text x="246.9" y="87.4" transform="rotate(-90 246.9 87.4)">AGND</text>
<text x="16.3" y="99.5">PA_CTRL</text>
<text x="77.2" y="99.5">PA_OUTL+</text>
<text x="161" y="97">AGND</text>
<text x="26.4" y="102.1">AGND C130</text>
<text x="27.7" y="104.6">PA_INL+</text>
<text x="27.7" y="107.2">PA_INL-</text>
<text x="77.2" y="107.2">PA_OUTL-</text>
<text x="79.8" y="102.1">AGND</text>
<text x="161" y="105.9">AGND</text>
<text x="48" y="112.2">NS4150B</text>
<text x="178.8" y="113.5">ES_I2C_SDA 3</text>
<text x="261.4" y="108.4">ADC_MIC3N</text>
<text x="261.4" y="111">ADC_MIC3P</text>
<text x="20.8" y="117.9" transform="rotate(-90 20.8 117.9)">AGND</text>
<text x="149.6" y="118.6">AGND</text>
<text x="177.5" y="118.6">ES7210_MCLK 5</text>
<text x="100.8" y="125.5" transform="rotate(-90 100.8 125.5)">AGND</text>
<text x="132.6" y="125.5" transform="rotate(-90 132.6 125.5)">AGND</text>
<text x="149.6" y="123.7">AGND</text>
<text x="275.3" y="121.1">AGND</text>
<text x="40.4" y="130">PA_OUTL+ 0</text>
<text x="149.6" y="128.7">ES7210_SCLK</text>
<text x="149.6" y="131.3">ES7210_LRCK</text>
<text x="178.8" y="126.2">AGND</text>
<text x="277.9" y="128.7">AGND</text>
<text x="40.4" y="137.6">PA_OUTL-</text>
<text x="83.6" y="135.1">0.8-2AB</text>
<text x="149.6" y="133.8">ES7210_SDOUT</text>
<text x="270.3" y="133.8">AGND</text>
<text x="150.9" y="141.4">AGND</text>
<text x="178.8" y="138.9">ES7210_INT 13</text>
<text x="263.9" y="141.4">ADC_MIC2P</text>
<text x="147.1" y="147.8">ADC_MIC1N</text>
<text x="147.1" y="150.3">ADC_MIC1P</text>
<text x="195.3" y="151.6">ES7210</text>
<text x="261.4" y="155.4">AGND</text>
<text x="12.4" y="158">DAC_AOUTLP</text>
<text x="67.1" y="158">PA_INL+</text>
<text x="28.4" y="173.7" transform="rotate(-90 28.4 173.7)">AGND</text>
<text x="12.4" y="179.5">DAC_AOUTLN</text>
<text x="67.1" y="179.5">PA_INL-</text>
<text x="28.4" y="195.3" transform="rotate(-90 28.4 195.3)">AGND</text>
</g>
<g font-size="2.3">
<text x="54.2" y="26.1">1</text>
<text x="54.2" y="28.6">2</text>
<text x="56.6" y="27.4">VDD OUT</text>
<text x="56.6" y="29.9">GND GND</text>
<text x="68.5" y="28.6">3</text>
<text x="68.5" y="26.1">4</text>
<text x="172.3" y="46.4">1</text>
<text x="174.7" y="47.7">CCLK</text>
<text x="220.4" y="47.7">CE</text>
<text x="220.6" y="45.2">EP</text>
<text x="224.7" y="46.4">20</text>
<text x="224.7" y="43.9">21</text>
<text x="172.3" y="49">2</text>
<text x="172.3" y="51.5">3</text>
<text x="174.7" y="50.2">MCLK</text>
<text x="174.7" y="52.8">PVDD</text>
<text x="204.3" y="52.8">MIC1P/DMIC_SDA</text>
<text x="215.9" y="50.2">CDATA</text>
<text x="224.7" y="51.5">18</text>
<text x="224.7" y="49">19</text>
<text x="54.2" y="57.9">1</text>
<text x="56.6" y="59.1">VDD OUT</text>
<text x="68.5" y="57.9">4</text>
<text x="172.3" y="54">4</text>
<text x="172.3" y="56.6">5</text>
<text x="172.3" y="59.1">6</text>
<text x="174.7" y="55.3">DVDD</text>
<text x="174.7" y="57.9">DGND</text>
<text x="216.5" y="55.3">MIC1N</text>
<text x="217.9" y="57.9">VMID</text>
<text x="224.7" y="59.1">15 C103</text>
<text x="224.7" y="56.6">16</text>
<text x="224.7" y="54">17</text>
<text x="54.2" y="60.4">2</text>
<text x="56.6" y="61.7">GND GND</text>
<text x="68.5" y="60.4">3</text>
<text x="172.3" y="61.7">7</text>
<text x="172.3" y="64.2">8</text>
<text x="174.7" y="60.4">SCLK/DMIC_SCL</text>
<text x="174.7" y="62.9">ASDOUT</text>
<text x="174.7" y="65.5">LRCK</text>
<text x="212.8" y="62.9">DACVREF</text>
<text x="212.8" y="60.4">ADCVREF</text>
<text x="217.2" y="65.5">OUTN</text>
<text x="224.7" y="64.2">13</text>
<text x="224.7" y="61.7">14</text>
<text x="171.1" y="69.3">10</text>
<text x="172.3" y="66.7">9</text>
<text x="174.7" y="68">DSDIN</text>
<text x="174.7" y="70.6">AGND</text>
<text x="217.3" y="70.6">AVDD</text>
<text x="217.3" y="68">OUTP</text>
<text x="224.7" y="69.3">11</text>
<text x="224.7" y="66.7">12</text>
<text x="46.6" y="99.8">1</text>
<text x="48.9" y="101">CTRL</text>
<text x="68.2" y="101">VoP</text>
<text x="73.5" y="99.8">8</text>
<text x="46.6" y="104.8">3</text>
<text x="46.6" y="107.4">4</text>
<text x="48.9" y="103.6">Bypass</text>
<text x="48.9" y="106.1">INP</text>
<text x="67.4" y="103.6">GND</text>
<text x="67.7" y="106.1">VCC</text>
<text x="73.5" y="107.4">5</text>
<text x="73.5" y="104.8">6</text>
<text x="73.5" y="102.3">7</text>
<text x="232" y="107.4">EP</text>
<text x="236.1" y="106.1">33 AGND</text>
<text x="48.9" y="108.7">INN</text>
<text x="67.6" y="108.7">VON</text>
<text x="193.9" y="108.7">1</text>
<text x="193.9" y="111.2">2</text>
<text x="196.3" y="109.9">AD0</text>
<text x="196.3" y="112.5">AD1</text>
<text x="228" y="109.9">MIC3N</text>
<text x="228.1" y="112.5">MIC3P</text>
<text x="236.1" y="113.7">30</text>
<text x="236.1" y="111.2">31</text>
<text x="236.1" y="108.7">32</text>
<text x="196.3" y="115">CDATA</text>
<text x="196.3" y="117.5">CCLK</text>
<text x="226.2" y="115">REFQ34</text>
<text x="226.5" y="117.5">REFP34</text>
<text x="236.1" y="118.8">28</text>
<text x="236.1" y="116.3">29</text>
<text x="193.9" y="121.4">6</text>
<text x="193.9" y="123.9">7</text>
<text x="196.3" y="120.1">MCLK</text>
<text x="196.3" y="122.6">VDDP</text>
<text x="196.3" y="125.2">VDDD</text>
<text x="223.2" y="125.2">MICBIAS34</text>
<text x="228" y="122.6">MIC4N</text>
<text x="228.1" y="120.1">MIC4P</text>
<text x="236.1" y="123.9">26 ADC_MICBIAS34</text>
<text x="236.1" y="121.4">27</text>
<text x="80.2" y="130.1" transform="rotate(-90 80.2 130.1)">3</text>
<text x="192.7" y="131.5">10</text>
<text x="193.9" y="126.4">8</text>
<text x="193.9" y="129">9</text>
<text x="196.3" y="127.7">GNDD</text>
<text x="196.3" y="130.2">SCLK</text>
<text x="223.2" y="130.2">MICBIAS12</text>
<text x="226.8" y="127.7">REFQM</text>
<text x="236.1" y="131.5">23</text>
<text x="236.1" y="129">24 ADC_MICBIAS12</text>
<text x="236.1" y="126.4">25</text>
<text x="75.8" y="137.1">1</text>
<text x="75.8" y="134.6">2</text>
<text x="78.2" y="135.9">1</text>
<text x="78.2" y="133.3">2</text>
<text x="192.7" y="134.1">11</text>
<text x="192.7" y="136.6">12</text>
<text x="196.3" y="132.8">LRCK</text>
<text x="196.3" y="135.3">SDOUT1/TDMOUT</text>
<text x="196.3" y="137.9">SDOUT2/TDMIN</text>
<text x="228.3" y="132.8">VDDM</text>
<text x="228.5" y="137.9">GNDA</text>
<text x="228.7" y="135.3">VDDA</text>
<text x="236.1" y="136.6">21</text>
<text x="236.1" y="134.1">22</text>
<text x="80.2" y="139" transform="rotate(-90 80.2 139)">4</text>
<text x="192.7" y="141.7">14</text>
<text x="196.3" y="140.4">INT</text>
<text x="196.3" y="142.9">DMIC_CLK</text>
<text x="228" y="140.4">MIC2N</text>
<text x="228.1" y="142.9">MIC2P</text>
<text x="236.1" y="141.7">19</text>
<text x="236.1" y="139.1">20</text>
<text x="192.7" y="144.2">15</text>
<text x="192.7" y="146.8">16</text>
<text x="196.3" y="145.5">MIC1N</text>
<text x="196.3" y="148">MIC1P</text>
<text x="226.2" y="145.5">REFQ12</text>
<text x="226.5" y="148">REFP12</text>
<text x="236.1" y="146.8">17</text>
<text x="236.1" y="144.2">18</text>
</g>
</svg>
